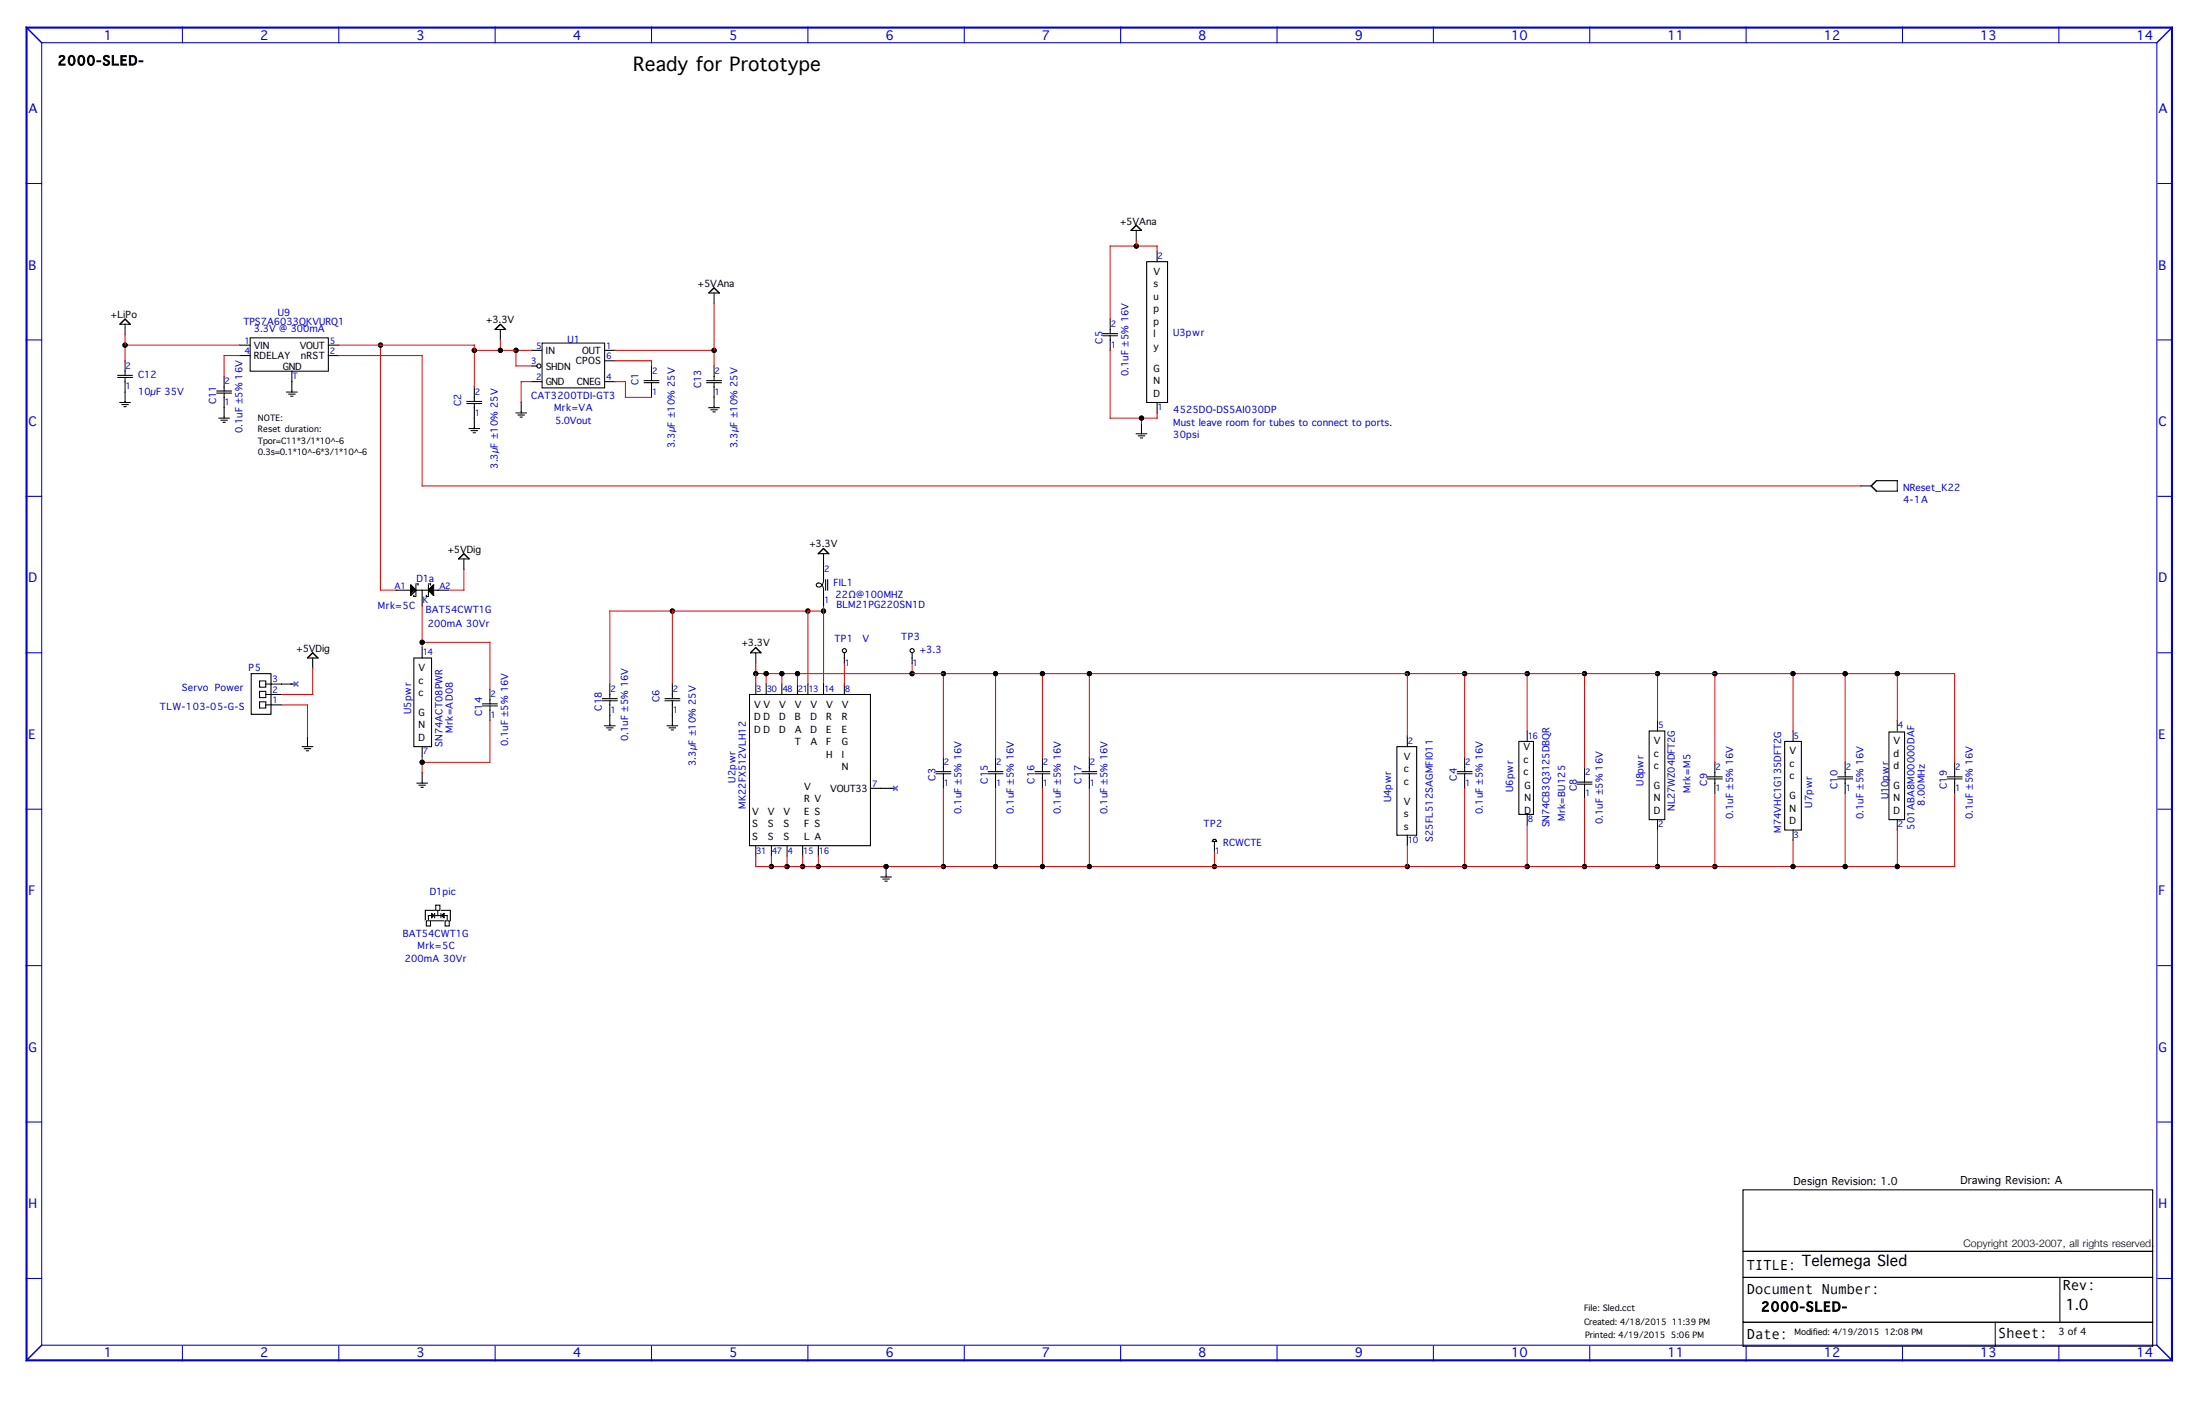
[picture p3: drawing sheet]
<svg xmlns="http://www.w3.org/2000/svg" width="432mm" height="279mm" viewBox="0 0 432 279" stroke-linecap="round" stroke-linejoin="round" font-family="sans-serif">
<g fill="none" stroke="#0000d3" stroke-width=".2">
<path d="M8.2 8.4h415.1v255.5h-415.1zM35.8 5.2v3.3M66.5 5.2v3.3M97.2 5.2v3.3M127.9 5.2v3.3M158.6 5.2v3.3M189.3 5.2v3.3M219.9 5.2v3.3M250.6 5.2v3.3M281.3 5.2v3.3M312 5.2v3.3M342.7 5.2v3.3"/>
<path d="M373.4 5.2v3.3M404.1 5.2v3.3M5 36h3.3M423.4 36h3.1M5 66.7h3.3M423.4 66.7h3.1M5 97.4h3.3M423.4 97.4h3.1M5 128.1h3.3M423.4 128.1h3.1M5 158.8h3.3M423.4 158.8h3.1"/>
<path d="M5 189.5h3.3M423.4 189.5h3.1M5 220.2h3.3M423.4 220.2h3.1M5 250.8h3.3M423.4 250.8h3.1M35.8 264v3.1M66.5 264v3.1M97.2 264v3.1M127.9 264v3.1M158.6 264v3.1M189.3 264v3.1"/>
<path d="M219.9 264v3.1M250.6 264v3.1M281.3 264v3.1M312 264v3.1M342.7 264v3.1M373.4 264v3.1M404.1 264v3.1"/>
</g>
<path d="M5.2 5.4h421.1v261.5h-421.1z" fill="none" stroke="#0000d3" stroke-width=".41"/>
<g fill="#0000d3">
<path d="M5 5.2h.2l3.1 3.1v.2h-.2l-3.1-3.1z"/>
<path d="M5 266.9l3.1-3.1h.2v.2l-3.1 3.1h-.2z"/>
<path d="M423.2 263.8h.2l3.1 3.1v.2h-.2l-3.1-3.1z"/>
<path d="M423.2 8.3l3.1-3.1h.2v.2l-3.1 3.1h-.2z"/>
</g>
<path d="M225.1 51.4h4.1v27.6h-4.1zM274.2 146.5h3.9v17.4h-3.9zM342.1 233.5h80.4v12h-80.4zM342.1 259.4h80.4v4.7h-80.4zM342.1 250.6h80.4v8.8h-80.4zM342.1 245.5h80.4v5.1h-80.4zM391.6 259.3v4.9M404.3 250.5v9" fill="none" stroke="#000" stroke-width=".2"/>
<path d="M147 136.2h23.9v29.8h-23.9z" fill="#fff"/>
<g fill="none" stroke="#000" stroke-width=".2">
<path d="M216.4 65.9h3M216.4 65.5h3M217.9 64.5v1.1M217.9 65.8v1M222.9 85.1h2.3M223.3 85.5h1.5M223.7 85.9h.6M224 84.8v.2M161.6 115.5v1.4M162 113.7v2.2M162.5 113.7v2.2M147.1 136.3h23.7v29.6h-23.7z"/>
<path d="M147.2 128.1h2.3M183.6 151.8h3.1M183.6 151.4h3.1M185.2 150.5v1M185.2 151.7v1M285.9 151.8h3.1M285.9 151.4h3.1M287.5 150.5v1M287.5 151.7v1M172.8 172.1h2.2M173.2 172.5h1.4M173.6 172.9h.6"/>
<path d="M173.9 171.8v.2"/>
</g>
<path d="M148.2 127h.2v.2l-1 1h-.2v-.2zM148.2 127h.2l1.1 1v.2h-.2l-1.1-1z" fill="#000"/>
<path d="M160.2 114.5l.5-.2v.5h-.6z" fill-rule="evenodd" fill="#fff"/>
<path d="M160.7 114.4l-.4 .2-.1 .2" fill="none" stroke="#000" stroke-width=".2"/>
<path d="M160.1 114.8h.6v.5l-.5-.3z" fill-rule="evenodd" fill="#fff"/>
<path d="M160.5 108.6h2.3M160.6 114.4a1.17 1.17 0 0 1 1 1.3M161.6 113.9a.96 .96 0 0 1-.3 1 .96 .96 0 0 1-1 .1l-.1-.2M161.6 112.6v1.5M130.8 142.4h2.3M131.3 142.8h1.4M131.7 143.2h.6M132 142.1v.2" fill="none" stroke="#000" stroke-width=".2"/>
<path d="M161.5 107.5h.2v.2l-1 1h-.2v-.2zM161.5 107.5h.2l1.1 1v.2h-.2l-1.1-1z" fill="#000"/>
<path d="M81.1 129h3.7v17.6h-3.7z" fill="#fff"/>
<g fill="none" stroke="#000" stroke-width=".2">
<path d="M81.2 129.1h3.5v17.4h-3.5zM309.5 153.9h3M309.5 153.5h3M311 152.5v1.1M311 153.8v1M323.7 143.4h3.1v17.4h-3.1zM335 152.8h3.1M335 152.4h3.1M336.6 151.5v1M336.6 152.7v1.1M360.6 152.8h3.1M360.6 152.4h3.1"/>
<path d="M362.2 151.5v1M362.2 152.7v1.1"/>
</g>
<path d="M298 145.4h3.1v14.5h-3.1z" fill="#fff"/>
<path d="M298.1 145.5h2.9v14.3h-2.9z" fill="none" stroke="#000" stroke-width=".2"/>
<path d="M49 66.2h15.5v6.7h-15.5z" fill="#fff"/>
<g fill="none" stroke="#000" stroke-width=".2">
<path d="M221.9 45.2h2.2M23 74.1h3.1M23 73.7h3.1M23.4 63.6h2.3M23.4 79h2.3M23.8 79.4h1.5M24.2 79.8h.7M24.5 72.7v1.1M24.5 74v1M24.5 78.7v.2M42.4 77.1h3.1M42.4 76.7h3.1"/>
<path d="M44 75.8v1M44 77v1.1M49.1 66.3h15.3v6.5h-15.3zM56.2 76.9h2.2M56.6 77.3h1.4M57 77.7h.6M57.3 76.6v.2M97.1 64.7h2.2M42.9 82h2.2M43.3 82.5h1.4M43.7 82.9h.6M44 81.7v.2"/>
<path d="M49.3 132.2h3.9v8h-3.9zM50.9 137.7h1.3v1.2h-1.3zM50.9 135.7h1.3v1.2h-1.3zM50.9 133.6h1.3v1.2h-1.3zM52.1 138.3h1.2M52.1 136.3h1.2M52.1 134.2h1.2M60.3 129.1h2.2M94.6 138.5h3.1M94.6 138.1h3.1M96.2 137.2v1M96.2 138.4v1"/>
<path d="M130.4 137.5h3.1M130.4 137.1h3.1M132 136.2v1M132 137.4v1M59.2 146.5h2.3M59.6 146.9h1.5M60 147.3h.7M60.4 146.2v.2M81.7 153.7h2.3M82.1 154.1h1.5M82.6 154.5h.6M82.9 153.3v.3"/>
</g>
<path d="M222.9 44.1h.2v.2l-1 1h-.2v-.2zM222.9 44.1h.2l1 1v.2h-.2l-1-1zM24.4 62.5h.2v.2l-1 1h-.2v-.2zM24.4 62.5h.2l1.1 1v.2h-.2l-1.1-1zM97.1 64.5l1-1h.2v.2l-1 1.1h-.2zM98.1 63.5h.2l1 1v.3h-.2l-1-1.1zM61.3 128h.2v.2l-1 1h-.2v-.2zM61.3 128h.2l1 1v.2h-.2l-1-1z" fill="#000"/>
<path d="M106.3 67.2h12.5v9h-12.5z" fill="#fff"/>
<g fill="none" stroke="#000" stroke-width=".2">
<path d="M139 57.5h2.3M91.6 79.2h3M91.6 78.8h3M93.1 77.8v1.1M93.1 79.1v1M106.4 67.3h12.3v8.8h-12.3zM126.3 75.1h3.1M126.3 74.7h3.1M127.9 73.8v1M127.9 75v1M138.6 75.1h3.1M138.6 74.7h3.1"/>
<path d="M139 80h2.3M140.2 73.8v1M140.2 75v1M140.2 79.7v.2M92 84.1h2.2M92.4 84.5h1.4M92.8 84.9h.6M93.1 83.8v.2M101.2 81h2.2M101.6 81.4h1.4M102 81.8h.6M102.3 80.7v.2"/>
<path d="M139.4 80.4h1.5M139.8 80.8h.7"/>
<circle cx="105.8" cy="71.8" r=".41"/>
</g>
<path d="M139 57.4l1-1h.3v.2l-1.1 1h-.2zM140 56.4h.3l1 1v.2h-.2l-1.1-1z" fill="#000"/>
<path d="M368.2 94.2h4.1v2.1h-4.1l-1-1.1z" fill-rule="evenodd" fill="#fff"/>
<path d="M368.2 94.3h4.3M368.2 96.4h4.3M372.4 94.2v2.3M57 134.2h1" fill="none" stroke="#000" stroke-width=".2"/>
<path d="M367.2 95.2h.2l1 1.1v.2h-.2l-1-1.1zM368.2 94.2h.2v.2l-1 1h-.2v-.2z" fill="#000"/>
<g fill="#02abea">
<path d="M57.6 133.7h.2l.8 .8v.2h-.2l-.8-.8z"/>
<path d="M57.6 134.5l.8-.8h.2v.2l-.8 .8h-.2z"/>
</g>
<path d="M174.6 154.7h1.1" fill="none" stroke="#000" stroke-width=".2"/>
<g fill="#02abea">
<path d="M175.2 154.2h.2l.9 .8v.2h-.2l-.9-.8z"/>
<path d="M175.2 155l.9-.8h.2v.2l-.9 .8h-.2z"/>
</g>
<g fill="none" stroke="#000" stroke-width=".2">
<path d="M165.7 128v1.2M193.9 151.8h3M193.9 151.4h3M195.4 150.5v1M195.4 151.7v1M203.1 151.8h3M203.1 151.4h3M204.6 150.5v1M204.6 151.7v1M212.3 151.8h3M212.3 151.4h3M213.8 150.5v1"/>
<path d="M213.8 151.7v1"/>
<circle cx="165.7" cy="127.7" r=".41"/>
</g>
<path d="M350.2 145.4h3.5v17.6h-3.5z" fill="#fff"/>
<path d="M118.2 137.5h3M118.2 137.1h3M119.7 136.2v1M119.7 137.4v1M118.6 142.4h2.2M119 142.8h1.4M119.4 143.2h.6M119.7 142.1v.2M350.3 145.5h3.3v17.4h-3.3z" fill="none" stroke="#000" stroke-width=".2"/>
<path d="M370.6 143.5h3.3v17.4h-3.3z" fill="#fff"/>
<g fill="none" stroke="#000" stroke-width=".2">
<path d="M79.9 115.8h6.3M80.6 114.7v2.2M81.1 117h.6M81.2 116.7v.4M81.5 114.6h.6M81.6 114.7v2.2M82 114.5v.4M82.9 115.7v1M83.6 117h.6M83.7 116.7v.4M84 114.6h.6M84.1 114.7v2.2"/>
<path d="M84.5 114.5v.4M85.1 114.7v2.2M89.9 109.7h2.3M370.7 143.6h3.1v17.2h-3.1zM382.1 152.8h3.1M382.1 152.4h3.1M383.6 151.5v1M383.6 152.7v1.1M83.5 178.6h4.9v2.1h-4.9zM84.1 179.5v1.1M84.7 179.1v1.1M85.3 179.1v1.1"/>
<path d="M85.9 178.7v1M86.5 179.1v1.1M87.2 179.1v1.1M87.8 179.5v1.1"/>
</g>
<path d="M80.5 114.7h.2l1 1v.2h-.2l-1-1zM80.5 116.7l1-1h.2v.2l-1 1h-.2zM84 115.7h.2l1 1v.2h-.2l-1-1zM85 114.7h.2v.2l-1 1h-.2v-.2zM89.9 109.6l1-1.1h.2v.2l-1 1.1h-.2zM90.9 108.5h.2l1.1 1.1v.2h-.2l-1.1-1.1zM84.6 179.1h.2l.4 .4v.2h-.2l-.4-.4zM85 179.5h.2v.2l-.4 .5h-.2v-.3zM86.6 179.5h.3l.4 .4v.3h-.2l-.5-.5zM87.1 179.1h.2v.2l-.4 .4h-.3v-.2z" fill="#000"/>
<path d="M80.5 114.7l1 1-1 1zM85 114.7v2l-1-1zM84.6 179.1l.4 .4-.4 .4zM86.6 179.5l.5-.4v.8z" fill="#000"/>
<path d="M85.4 177.5h1v1.2h-1z" fill="#fff"/>
<path d="M85.5 177.6h.8v1h-.8z" fill="none" stroke="#000" stroke-width=".2"/>
<path d="M87.3 180.6h1v1.2h-1z" fill="#fff"/>
<path d="M87.4 180.7h.8v1h-.8z" fill="none" stroke="#000" stroke-width=".2"/>
<path d="M83.6 180.6h1v1.2h-1z" fill="#fff"/>
<path d="M84 179.6h3.9M238.4 164.8v1.2M83.7 180.7h.8v1h-.8z" fill="none" stroke="#000" stroke-width=".2"/>
<path d="M238.1 164.6h.4l.2 .4h-.8z" fill-rule="evenodd" fill="#fff"/>
<g fill="none" stroke="#000" stroke-width=".2">
<path d="M140.2 57.4v2.2M223 45.1v2.3M227.1 49.2v2.3M24.5 63.5v2.3M24.5 70.7v2.2M24.5 74.8v4.3M44 73.8v2.2M44 77.8v4.3M47 69.8h2.2M47 67.7h2.2M57.3 72.7v4.3M64.3 69.8h2.3"/>
<path d="M64.3 67.7h2.3M93.1 75.8v2.3M93.1 79.9v4.3M98.2 64.5v2.3M102.3 78.9v2.2M104.2 74.9h2.3M104.2 68.7h2.3M104.2 71.8h1.3M118.6 74.9h2.2M118.6 70.8h2.2M118.6 68.7h2.2M127.9 71.7v2.3"/>
<path d="M127.9 75.8v2.3M140.2 71.7v2.3M140.2 75.8v4.3M217.9 62.5v2.3M217.9 66.6v2.2M227.1 78.9v2.2M224 83v2.2M365.1 95.3h2.3M77.6 115.8h2.3M82.9 116.7v2.3M85.8 115.8h2.3M91 109.6v2.2"/>
<path d="M161.6 108.5v4.3M161.6 116.7v2.3M53.1 134.2h4.3M53.1 136.3h2.2M53.1 138.3h2.2M61.4 129v2.3M82.9 127v2.2M96.2 135.1v2.3M96.2 139.2v2.3M119.7 134.1v2.3M119.7 138.2v4.3M132 134.1v2.3"/>
<path d="M132 138.2v4.3M148.3 128v2.2M148.3 134.1v2.3M150.4 134.1v2.3M153.5 134.1v2.3M156.5 134.1v2.3M158.6 134.1v2.3M161.6 134.1v2.3M165.7 129v1.2M165.7 134.1v2.3M179 128v2.2M60.4 144.3v2.3"/>
<path d="M82.9 146.4v2.2M82.9 151.5v2.3M170.7 154.7h4.3M185.2 148.4v2.3M185.2 152.5v2.3M195.4 148.4v2.3M195.4 152.5v2.3M204.6 148.4v2.3M204.6 152.5v2.3M213.8 148.4v2.3M213.8 152.5v2.3M276.2 144.3v2.3"/>
<path d="M287.5 148.4v2.3M287.5 152.5v2.3M299.7 143.3v2.3M299.7 159.7v2.2M311 150.5v2.2M311 154.6v2.2M325.3 141.3v2.2M336.6 149.5v2.2M336.6 153.6v2.2M351.9 143.3v2.3M362.2 149.5v2.2M362.2 153.6v2.2"/>
<path d="M372.4 141.3v2.2M383.6 149.5v2.2M383.6 153.6v2.2M148.3 165.8v2.3M151.4 165.8v2.3M154.5 165.8v2.3M157.5 165.8v2.3M160.6 165.8v2.3M173.9 169.9v2.3M237.9 165.1h1M238.1 164.7h.6M238.4 165.8v1.3"/>
<path d="M276.2 163.8v2.2M325.3 160.7v2.3M351.9 162.8v2.2M372.4 160.7v2.3"/>
<circle cx="223" cy="48.3" r=".41"/>
<circle cx="24.5" cy="67.7" r=".41"/>
<circle cx="74.7" cy="67.7" r=".41"/>
<circle cx="93.1" cy="68.7" r=".41"/>
<circle cx="98.2" cy="68.7" r=".41"/>
<circle cx="101.3" cy="68.7" r=".41"/>
<circle cx="140.2" cy="68.7" r=".41"/>
<circle cx="224" cy="82" r=".41"/>
<circle cx="132" cy="119.9" r=".41"/>
<circle cx="158.6" cy="119.9" r=".41"/>
<circle cx="161.6" cy="119.9" r=".41"/>
<circle cx="82.9" cy="126" r=".41"/>
<circle cx="148.3" cy="132.2" r=".41"/>
<circle cx="150.4" cy="132.2" r=".41"/>
<circle cx="153.5" cy="132.2" r=".41"/>
<circle cx="156.5" cy="132.2" r=".41"/>
<circle cx="179" cy="132.2" r=".41"/>
<circle cx="179" cy="127.7" r=".41"/>
<circle cx="185.2" cy="132.2" r=".41"/>
<circle cx="195.4" cy="132.2" r=".41"/>
<circle cx="204.6" cy="132.2" r=".41"/>
<circle cx="213.8" cy="132.2" r=".41"/>
<circle cx="276.2" cy="132.2" r=".41"/>
<circle cx="287.5" cy="132.2" r=".41"/>
<circle cx="299.7" cy="132.2" r=".41"/>
<circle cx="311" cy="132.2" r=".41"/>
<circle cx="325.3" cy="132.2" r=".41"/>
<circle cx="336.6" cy="132.2" r=".41"/>
<circle cx="351.9" cy="132.2" r=".41"/>
<circle cx="362.2" cy="132.2" r=".41"/>
<circle cx="372.4" cy="132.2" r=".41"/>
<circle cx="82.9" cy="149.6" r=".41"/>
<circle cx="151.4" cy="170" r=".41"/>
<circle cx="154.5" cy="170" r=".41"/>
<circle cx="157.5" cy="170" r=".41"/>
<circle cx="160.6" cy="170" r=".41"/>
<circle cx="173.9" cy="170" r=".41"/>
<circle cx="185.2" cy="170" r=".41"/>
<circle cx="195.4" cy="170" r=".41"/>
<circle cx="204.6" cy="170" r=".41"/>
<circle cx="213.8" cy="170" r=".41"/>
<circle cx="238.4" cy="170" r=".41"/>
<circle cx="276.2" cy="170" r=".41"/>
<circle cx="287.5" cy="170" r=".41"/>
<circle cx="299.7" cy="170" r=".41"/>
<circle cx="311" cy="170" r=".41"/>
<circle cx="325.3" cy="170" r=".41"/>
<circle cx="336.6" cy="170" r=".41"/>
<circle cx="351.9" cy="170" r=".41"/>
<circle cx="362.2" cy="170" r=".41"/>
<circle cx="372.4" cy="170" r=".41"/>
</g>
<path d="M238.1 164.6h.2v.2l-.2 .4h-.2zM238.5 164.6h.2l.2 .6h-.2z" fill="#000"/>
<g fill="none" stroke="#dd0907" stroke-width=".2">
<path d="M140.2 59.4v12.5M217.8 48.3h9.4M217.9 48.2v14.5M223 47.2v1.2M227.1 48.2v1.2M24.4 67.7h22.8M24.5 65.6v5.3M43.9 69.8h3.3M44 69.7v4.3M66.4 69.8h16.6M66.4 67.7h26.8M74.7 67.6v48.3"/>
<path d="M82.9 69.7v25.7M93 68.7h11.4M93.1 67.6v8.4M98.2 66.6v2.2M101.2 71.8h3.2M101.3 68.6v3.3M102.2 74.9h2.2M102.3 74.8v4.3M120.6 74.9h2.3M120.6 70.8h7.4M120.6 68.7h19.7M122.7 77.9h5.3"/>
<path d="M122.8 74.8v3.3M127.9 70.7v1.2M217.9 68.6v13.5M82.8 95.3h282.5M217.8 82h9.4M224 81.9v1.3M227.1 80.9v1.2M74.6 115.8h3.2M82.9 118.8v8.4M87.9 115.8h3.2M91 111.6v4.3M119.6 119.9h42.1"/>
<path d="M119.7 119.8v14.5M132 119.8v14.5M158.6 119.8v14.5M161.6 118.8v15.5M55.1 136.3h6.4M55.1 138.3h5.4M60.4 138.2v6.4M61.4 131v5.4M82.8 126h13.5M96.2 125.9v9.4M148.2 132.2h235.5M148.3 130v4.3"/>
<path d="M150.4 132.1v2.2M153.5 132.1v2.2M156.5 132.1v2.2M165.7 130v4.3M179 130v2.3M185.2 132.1v16.5M195.4 132.1v16.5M204.6 132.1v16.5M213.8 132.1v16.5M276.2 132.1v12.5M287.5 132.1v16.5M299.7 132.1v11.4"/>
<path d="M311 132.1v18.6M325.3 132.1v9.4M336.6 132.1v17.6M351.9 132.1v11.4M362.2 132.1v17.6M372.4 132.1v9.4M383.6 132.1v17.6M82.8 149.6h13.5M82.9 148.4v3.3M96.2 141.3v8.4M185.2 154.6v15.5M195.4 154.6v15.5"/>
<path d="M204.6 154.6v15.5M213.8 154.6v15.5M287.5 154.6v15.5M311 156.6v13.5M336.6 155.6v14.5M362.2 155.6v14.5M383.6 155.6v14.5M148.2 170h235.5M148.3 167.9v2.2M151.4 167.9v2.2M154.5 167.9v2.2M157.5 167.9v2.2"/>
<path d="M160.6 167.9v2.2M238.4 166.9v3.2M276.2 165.8v4.3M299.7 161.7v8.4M325.3 162.8v7.3M351.9 164.8v5.3M372.4 162.8v7.3"/>
</g>
<g fill="#000">
<circle cx="223" cy="48.3" r=".51"/>
<circle cx="24.5" cy="67.7" r=".51"/>
<circle cx="74.7" cy="67.7" r=".51"/>
<circle cx="93.1" cy="68.7" r=".51"/>
<circle cx="98.2" cy="68.7" r=".51"/>
<circle cx="101.3" cy="68.7" r=".51"/>
<circle cx="140.2" cy="68.7" r=".51"/>
<circle cx="224" cy="82" r=".51"/>
<circle cx="132" cy="119.9" r=".51"/>
<circle cx="158.6" cy="119.9" r=".51"/>
<circle cx="161.6" cy="119.9" r=".51"/>
<circle cx="82.9" cy="126" r=".51"/>
<circle cx="148.3" cy="132.2" r=".51"/>
<circle cx="150.4" cy="132.2" r=".51"/>
<circle cx="153.5" cy="132.2" r=".51"/>
<circle cx="156.5" cy="132.2" r=".51"/>
<circle cx="179" cy="132.2" r=".51"/>
<circle cx="185.2" cy="132.2" r=".51"/>
<circle cx="195.4" cy="132.2" r=".51"/>
<circle cx="204.6" cy="132.2" r=".51"/>
<circle cx="213.8" cy="132.2" r=".51"/>
<circle cx="276.2" cy="132.2" r=".51"/>
<circle cx="287.5" cy="132.2" r=".51"/>
<circle cx="299.7" cy="132.2" r=".51"/>
<circle cx="311" cy="132.2" r=".51"/>
<circle cx="325.3" cy="132.2" r=".51"/>
<circle cx="336.6" cy="132.2" r=".51"/>
<circle cx="351.9" cy="132.2" r=".51"/>
<circle cx="362.2" cy="132.2" r=".51"/>
<circle cx="372.4" cy="132.2" r=".51"/>
<circle cx="82.9" cy="149.6" r=".51"/>
<circle cx="151.4" cy="170" r=".51"/>
<circle cx="154.5" cy="170" r=".51"/>
<circle cx="157.5" cy="170" r=".51"/>
<circle cx="160.6" cy="170" r=".51"/>
<circle cx="173.9" cy="170" r=".51"/>
<circle cx="185.2" cy="170" r=".51"/>
<circle cx="195.4" cy="170" r=".51"/>
<circle cx="204.6" cy="170" r=".51"/>
<circle cx="213.8" cy="170" r=".51"/>
<circle cx="238.4" cy="170" r=".51"/>
<circle cx="276.2" cy="170" r=".51"/>
<circle cx="287.5" cy="170" r=".51"/>
<circle cx="299.7" cy="170" r=".51"/>
<circle cx="311" cy="170" r=".51"/>
<circle cx="325.3" cy="170" r=".51"/>
<circle cx="336.6" cy="170" r=".51"/>
<circle cx="351.9" cy="170" r=".51"/>
<circle cx="362.2" cy="170" r=".51"/>
<circle cx="372.4" cy="170" r=".51"/>
</g>
<text font-size="3.7" x="124.3" y="14">Ready for Prototype</text>
<g font-size="2.9">
<text x="342.8" y="249.1">TITLE: Telemega Sled</text>
<text x="342.8" y="253.8">Document Number:</text>
<text x="404.8" y="253.2">Rev:</text>
<text x="405.4" y="257.1">1.0</text>
<text x="342.8" y="262.8">Date:</text>
<text x="392.1" y="262.6">Sheet:</text>
</g>
<g font-size="2.5" fill="#0000d3">
<text x="20.4" y="7.9">1</text>
<text x="51" y="7.9">2</text>
<text x="81.7" y="7.9">3</text>
<text x="112.4" y="7.9">4</text>
<text x="143.1" y="7.9">5</text>
<text x="173.8" y="7.9">6</text>
<text x="204.5" y="7.9">7</text>
<text x="235.2" y="7.9">8</text>
<text x="265.9" y="7.9">9</text>
<text x="296.6" y="7.9">10</text>
<text x="327.3" y="7.9">11</text>
<text x="358" y="7.9">12</text>
<text x="388.7" y="7.9">13</text>
<text x="419.3" y="7.9">14</text>
<text x="5.6" y="22.2">A</text>
<text x="423.6" y="22.2">A</text>
<text x="5.6" y="52.9">B</text>
<text x="423.6" y="52.9">B</text>
<text x="5.6" y="83.6">C</text>
<text x="423.6" y="83.6">C</text>
<text x="5.6" y="114.3">D</text>
<text x="423.6" y="114.3">D</text>
<text x="5.6" y="145">E</text>
<text x="423.6" y="145">E</text>
<text x="5.6" y="175.7">F</text>
<text x="423.6" y="175.7">F</text>
<text x="5.6" y="206.3">G</text>
<text x="423.6" y="206.3">G</text>
<text x="5.6" y="237">H</text>
<text x="423.6" y="237">H</text>
<text x="20.4" y="266.3">1</text>
<text x="51" y="266.3">2</text>
<text x="81.7" y="266.3">3</text>
<text x="112.4" y="266.3">4</text>
<text x="143.1" y="266.3">5</text>
<text x="173.8" y="266.3">6</text>
<text x="204.5" y="266.3">7</text>
<text x="235.2" y="266.3">8</text>
<text x="265.9" y="266.3">9</text>
<text x="296.6" y="266.3">10</text>
<text x="327.3" y="266.3">11</text>
<text x="358" y="266.3">12</text>
<text x="388.7" y="266.3">13</text>
<text x="419.3" y="266.3">14</text>
</g>
<g font-size="2.5">
<text x="11.3" y="12.8">2000-SLED-</text>
<text x="345.7" y="257.3">2000-SLED-</text>
</g>
<g font-size="2">
<text x="352" y="232.5">Design Revision: 1.0</text>
<text x="384.8" y="232.3">Drawing Revision: A</text>
<text x="385.4" y="244.6">Copyright 2003-2007, all rights reserved.</text>
</g>
<g font-size="1.8">
<text x="219.8" y="44.1">+5VAna</text>
<text x="226.4" y="53.9">V</text>
<text x="137" y="56.4">+5VAna</text>
<text x="226.4" y="56.4">s</text>
<text x="226.4" y="58.8">u</text>
<text x="21.8" y="62.3">+LiPo</text>
<text x="95.4" y="63.3">+3.3V</text>
<text x="226.4" y="61.3">p</text>
<text x="226.4" y="63.7">p</text>
<text x="49.8" y="70.5">RDELAY</text>
<text x="49.8" y="68.4">VIN</text>
<text x="58.8" y="68.4">VOUT</text>
<text x="59" y="70.5">nRST</text>
<text x="107.1" y="69.5">IN</text>
<text x="113" y="71.5">CPOS</text>
<text x="114.3" y="69.5">OUT</text>
<text x="226.4" y="66.2">l</text>
<text x="226.4" y="68.6">y</text>
<text x="55.5" y="72.5">GND</text>
<text x="107.1" y="75.6">GND</text>
<text x="107.1" y="72.5">SHDN</text>
<text x="113.2" y="75.6">CNEG</text>
<text x="226.4" y="72.9">G</text>
<text x="226.4" y="75.4">N</text>
<text x="226.4" y="77.8">D</text>
<text x="158.9" y="107.3">+3.3V</text>
<text x="87.9" y="108.5">+5VDig</text>
<text x="58.2" y="128">+5VDig</text>
<text x="82.1" y="131.7">V</text>
<text x="145.6" y="126.7">+3.3V</text>
<text x="82.1" y="134.1">c</text>
<text x="82.1" y="136.6">c</text>
<text x="82.1" y="140.5">G</text>
<text x="82.1" y="142.9">N</text>
<text x="148" y="138.8">V V</text>
<text x="148" y="141.3">D D</text>
<text x="148" y="143.7">D D</text>
<text x="152.9" y="138.8">V</text>
<text x="152.9" y="141.3">D</text>
<text x="152.9" y="143.7">D</text>
<text x="156" y="138.8">V</text>
<text x="156" y="141.3">B</text>
<text x="156" y="143.7">A</text>
<text x="159.1" y="138.8">V</text>
<text x="159.1" y="141.3">D</text>
<text x="159.1" y="143.7">D</text>
<text x="162.1" y="138.8">V</text>
<text x="162.1" y="141.3">R</text>
<text x="162.1" y="143.7">E</text>
<text x="165.2" y="138.8">V</text>
<text x="165.2" y="141.3">R</text>
<text x="165.2" y="143.7">E</text>
<text x="82.1" y="145.4">D</text>
<text x="156" y="146.2">T</text>
<text x="159.1" y="146.2">A</text>
<text x="162.1" y="146.2">F</text>
<text x="162.1" y="148.6">H</text>
<text x="165.2" y="146.2">G</text>
<text x="165.2" y="148.6">I</text>
<text x="275.5" y="149.1">V</text>
<text x="299" y="147.2">V</text>
<text x="299" y="149.7">c</text>
<text x="324.6" y="146">V</text>
<text x="324.6" y="148.4">c</text>
<text x="351.2" y="148">V</text>
<text x="371.7" y="146">V</text>
<text x="371.7" y="148.4">d</text>
<text x="157.9" y="155">V</text>
<text x="163" y="155.4">VOUT33</text>
<text x="165.2" y="151.1">N</text>
<text x="275.5" y="151.5">c</text>
<text x="275.5" y="154">c</text>
<text x="299" y="152.1">c</text>
<text x="299.2" y="154.8">G</text>
<text x="324.6" y="150.9">c</text>
<text x="324.6" y="154.8">G</text>
<text x="351.2" y="150.5">c</text>
<text x="351.2" y="152.9">c</text>
<text x="371.7" y="150.9">d</text>
<text x="371.7" y="154.8">G</text>
<text x="147.6" y="159.9">V</text>
<text x="150.7" y="159.9">V</text>
<text x="153.8" y="159.9">V</text>
<text x="157.9" y="157.4">R V</text>
<text x="157.9" y="159.9">E S</text>
<text x="275.5" y="157.9">V</text>
<text x="275.5" y="160.3">s</text>
<text x="299.2" y="157.2">N</text>
<text x="299.2" y="159.7">D</text>
<text x="324.6" y="157.2">N</text>
<text x="324.6" y="159.7">D</text>
<text x="351.2" y="156.8">G</text>
<text x="351.2" y="159.3">N</text>
<text x="351.2" y="161.7">D</text>
<text x="371.7" y="157.2">N</text>
<text x="371.7" y="159.7">D</text>
<text x="147.6" y="162.4">S</text>
<text x="147.6" y="164.8">S</text>
<text x="150.7" y="162.4">S</text>
<text x="150.7" y="164.8">S</text>
<text x="153.8" y="162.4">S</text>
<text x="153.8" y="164.8">S</text>
<text x="157.9" y="162.4">F S</text>
<text x="157.9" y="164.8">L A</text>
<text x="275.5" y="162.8">s</text>
<text x="404" y="262">3 of 4</text>
</g>
<g font-size="1.8" fill="#0000d3">
<text x="47.8" y="63.7">TPS7A6033QKVURQ1</text>
<text x="49.8" y="65.2">3.3V @ 300mA</text>
<text x="54.5" y="62.1">U9</text>
<text x="230.3" y="66">U3pwr</text>
<text x="111.4" y="67.2">U1</text>
<text x="216.4" y="67.4" transform="rotate(-90 216.4 67.4)">C5</text>
<text x="27.1" y="77.4">10µF 35V</text>
<text x="27.1" y="74.2">C12</text>
<text x="125.3" y="75.6" transform="rotate(-90 125.3 75.6)">C1</text>
<text x="137.6" y="76.2" transform="rotate(-90 137.6 76.2)">C13</text>
<text x="221.5" y="73.8" transform="rotate(-90 221.5 73.8)">0.1uF ±5% 16V</text>
<text x="42.4" y="79.3" transform="rotate(-90 42.4 79.3)">C11</text>
<text x="90.5" y="79.7" transform="rotate(-90 90.5 79.7)">C2</text>
<text x="104.2" y="78.3">CAT3200TDI-GT3</text>
<text x="108.7" y="80.7">Mrk=VA</text>
<text x="108.9" y="83.2">5.0Vout</text>
<text x="230.3" y="83.6">Must leave room for tubes to connect to ports.</text>
<text x="230.3" y="81.1">4525DO-DS5AI030DP</text>
<text x="47.6" y="85" transform="rotate(-90 47.6 85)">0.1uF ±5% 16V</text>
<text x="132.5" y="87.9" transform="rotate(-90 132.5 87.9)">3.3µF ±10% 25V</text>
<text x="144.8" y="87.9" transform="rotate(-90 144.8 87.9)">3.3µF ±10% 25V</text>
<text x="230.3" y="86">30psi</text>
<text x="97.7" y="92" transform="rotate(-90 97.7 92)">3.3µF ±10% 25V</text>
<text x="373.5" y="96.3">NReset_K22</text>
<text x="373.5" y="98.7">4-1A</text>
<text x="74.2" y="119.6">Mrk=5C</text>
<text x="81.7" y="114.3">D1a</text>
<text x="163.6" y="114.9">FIL1</text>
<text x="164" y="117.3">22Ω@100MHZ</text>
<text x="164.2" y="119.4">BLM21PG220SN1D</text>
<text x="83.6" y="120.2">BAT54CWT1G</text>
<text x="84" y="123.1">200mA 30Vr</text>
<text x="163.8" y="125.9">TP1</text>
<text x="169.3" y="125.9">V</text>
<text x="176.9" y="125.5">TP3</text>
<text x="48.8" y="131.7">P5</text>
<text x="180.6" y="128.2">+3.3</text>
<text x="35.7" y="135.5">Servo Power</text>
<text x="129.4" y="137.8" transform="rotate(-90 129.4 137.8)">C6</text>
<text x="31.4" y="139.2">TLW-103-05-G-S</text>
<text x="80.7" y="140" transform="rotate(-90 80.7 140)">U5pwr</text>
<text x="88.9" y="143.7" transform="rotate(-90 88.9 143.7)">Mrk=AD08</text>
<text x="94.6" y="140.5" transform="rotate(-90 94.6 140.5)">C14</text>
<text x="118.2" y="139.4" transform="rotate(-90 118.2 139.4)">C18</text>
<text x="86.9" y="146.6" transform="rotate(-90 86.9 146.6)">SN74ACT08PWR</text>
<text x="99.7" y="146.4" transform="rotate(-90 99.7 146.4)">0.1uF ±5% 16V</text>
<text x="123.3" y="145.4" transform="rotate(-90 123.3 145.4)">0.1uF ±5% 16V</text>
<text x="136.6" y="150.3" transform="rotate(-90 136.6 150.3)">3.3µF ±10% 25V</text>
<text x="144.3" y="153.6" transform="rotate(-90 144.3 153.6)">U2pwr</text>
<text x="183.6" y="153.1" transform="rotate(-90 183.6 153.1)">C3</text>
<text x="193.9" y="153.8" transform="rotate(-90 193.9 153.8)">C15</text>
<text x="203.1" y="153.8" transform="rotate(-90 203.1 153.8)">C16</text>
<text x="212.3" y="153.8" transform="rotate(-90 212.3 153.8)">C17</text>
<text x="285.9" y="153.1" transform="rotate(-90 285.9 153.1)">C4</text>
<text x="297" y="155.4" transform="rotate(-90 297 155.4)">U6pwr</text>
<text x="309.5" y="155.2" transform="rotate(-90 309.5 155.2)">C8</text>
<text x="322.6" y="154.2" transform="rotate(-90 322.6 154.2)">U8pwr</text>
<text x="331.8" y="155.6" transform="rotate(-90 331.8 155.6)">Mrk=M5</text>
<text x="335" y="154.2" transform="rotate(-90 335 154.2)">C9</text>
<text x="360.6" y="154.8" transform="rotate(-90 360.6 154.8)">C10</text>
<text x="382.1" y="154.8" transform="rotate(-90 382.1 154.8)">C19</text>
<text x="146.4" y="158.7" transform="rotate(-90 146.4 158.7)">MK22FX512VLH12</text>
<text x="188.7" y="159.7" transform="rotate(-90 188.7 159.7)">0.1uF ±5% 16V</text>
<text x="199" y="159.7" transform="rotate(-90 199 159.7)">0.1uF ±5% 16V</text>
<text x="208.2" y="159.7" transform="rotate(-90 208.2 159.7)">0.1uF ±5% 16V</text>
<text x="217.4" y="159.7" transform="rotate(-90 217.4 159.7)">0.1uF ±5% 16V</text>
<text x="273" y="157.4" transform="rotate(-90 273 157.4)">U4pwr</text>
<text x="291.1" y="159.7" transform="rotate(-90 291.1 159.7)">0.1uF ±5% 16V</text>
<text x="307.2" y="161.1" transform="rotate(-90 307.2 161.1)">Mrk=BU125</text>
<text x="314.6" y="161.7" transform="rotate(-90 314.6 161.7)">0.1uF ±5% 16V</text>
<text x="328.7" y="159.1" transform="rotate(-90 328.7 159.1)">NL27WZ04DFT2G</text>
<text x="340.2" y="160.7" transform="rotate(-90 340.2 160.7)">0.1uF ±5% 16V</text>
<text x="355.7" y="158.5" transform="rotate(-90 355.7 158.5)">U7pwr</text>
<text x="365.7" y="160.7" transform="rotate(-90 365.7 160.7)">0.1uF ±5% 16V</text>
<text x="370.6" y="156.8" transform="rotate(-90 370.6 156.8)">U10pwr</text>
<text x="377.8" y="158.1" transform="rotate(-90 377.8 158.1)">8.00MHz</text>
<text x="387.2" y="160.7" transform="rotate(-90 387.2 160.7)">0.1uF ±5% 16V</text>
<text x="236.2" y="162.4">TP2</text>
<text x="240.1" y="166">RCWCTE</text>
<text x="281.2" y="165.2" transform="rotate(-90 281.2 165.2)">S25FL512SAGMFI011</text>
<text x="304.1" y="162.4" transform="rotate(-90 304.1 162.4)">SN74CB3Q3125DBQR</text>
<text x="349.6" y="163.4" transform="rotate(-90 349.6 163.4)">M74VHC1G135DFT2G</text>
<text x="375.8" y="162.8" transform="rotate(-90 375.8 162.8)">501ABA8M00000DAF</text>
<text x="84.4" y="175.7">D1pic</text>
<text x="79.1" y="183.8">BAT54CWT1G</text>
<text x="79.5" y="188.7">200mA 30Vr</text>
<text x="81.9" y="186.3">Mrk=5C</text>
</g>
<g font-size="1.6" fill="#0000d3">
<text x="227.2" y="50.8">2</text>
<text x="218" y="64.1">2</text>
<text x="48" y="69.5">4</text>
<text x="48" y="67.4">1</text>
<text x="64.8" y="69.5">2</text>
<text x="64.8" y="67.4">5</text>
<text x="104.2" y="71.5">3</text>
<text x="105.3" y="68.4">5</text>
<text x="119" y="70.5">6</text>
<text x="119" y="68.4">1</text>
<text x="218" y="68.2">1</text>
<text x="24.6" y="76.4">1</text>
<text x="24.6" y="72.3">2</text>
<text x="44.1" y="75.4">2</text>
<text x="57.4" y="74.4">T</text>
<text x="93.2" y="77.4">2</text>
<text x="105.3" y="74.6">2</text>
<text x="119" y="74.6">4</text>
<text x="128" y="77.4">1</text>
<text x="128" y="73.3">2</text>
<text x="140.3" y="77.4">1</text>
<text x="140.3" y="73.3">2</text>
<text x="44.1" y="79.5">1</text>
<text x="93.2" y="81.5">1</text>
<text x="227.2" y="80.5">1</text>
<text x="161.7" y="112.2">2</text>
<text x="77.4" y="115.5">A1</text>
<text x="83" y="118.4">K</text>
<text x="86.2" y="115.5">A2</text>
<text x="161.7" y="118.4">1</text>
<text x="83" y="128.6">14</text>
<text x="165.8" y="130.6">1</text>
<text x="179.1" y="130.6">1</text>
<text x="53.5" y="136">2</text>
<text x="53.5" y="133.9">3</text>
<text x="96.3" y="136.8">2</text>
<text x="119.8" y="135.8">2</text>
<text x="132.1" y="135.8">2</text>
<text x="148.4" y="135.8">3</text>
<text x="150.5" y="135.8">30</text>
<text x="153.6" y="135.8">48</text>
<text x="156.6" y="135.8">21</text>
<text x="158.7" y="135.8">13</text>
<text x="161.7" y="135.8">14</text>
<text x="165.8" y="135.8">8</text>
<text x="53.5" y="138">1</text>
<text x="96.3" y="140.9">1</text>
<text x="119.8" y="139.8">1</text>
<text x="132.1" y="139.8">1</text>
<text x="325.4" y="142.9">5</text>
<text x="372.5" y="142.9">4</text>
<text x="83" y="148">7</text>
<text x="276.3" y="146">2</text>
<text x="299.9" y="145">16</text>
<text x="352" y="145">5</text>
<text x="171.2" y="154.4">7</text>
<text x="185.3" y="154.2">1</text>
<text x="185.3" y="150.1">2</text>
<text x="195.5" y="154.2">1</text>
<text x="195.5" y="150.1">2</text>
<text x="204.7" y="154.2">1</text>
<text x="204.7" y="150.1">2</text>
<text x="213.9" y="154.2">1</text>
<text x="213.9" y="150.1">2</text>
<text x="287.6" y="154.2">1</text>
<text x="287.6" y="150.1">2</text>
<text x="311.1" y="152.1">2</text>
<text x="336.7" y="155.2">1</text>
<text x="336.7" y="151.1">2</text>
<text x="362.3" y="155.2">1</text>
<text x="362.3" y="151.1">2</text>
<text x="383.7" y="155.2">1</text>
<text x="383.7" y="151.1">2</text>
<text x="299.9" y="161.3">8</text>
<text x="311.1" y="156.2">1</text>
<text x="148.4" y="167.5">31</text>
<text x="151.5" y="167.5">47</text>
<text x="154.6" y="167.5">4</text>
<text x="157.6" y="167.5">15</text>
<text x="160.7" y="167.5">16</text>
<text x="238.5" y="167.5">1</text>
<text x="276.3" y="165.4">10</text>
<text x="325.4" y="162.4">2</text>
<text x="352" y="164.4">3</text>
<text x="372.5" y="162.4">2</text>
</g>
<g font-size="1.6">
<text x="50.6" y="82.6">NOTE:</text>
<text x="50.6" y="84.8">Reset duration:</text>
<text x="50.6" y="87.1">Tpor=C11*3/1*10^-6</text>
<text x="50.6" y="89.3">0.3s=0.1*10^-6*3/1*10^-6</text>
<text x="310.9" y="257.3">File: Sled.cct</text>
<text x="310.9" y="260">Created: 4/18/2015 11:39 PM</text>
<text x="311.1" y="262.6">Printed: 4/19/2015 5:06 PM</text>
<text x="352.2" y="262">Modified: 4/19/2015 12:08 PM</text>
</g>
</svg>
